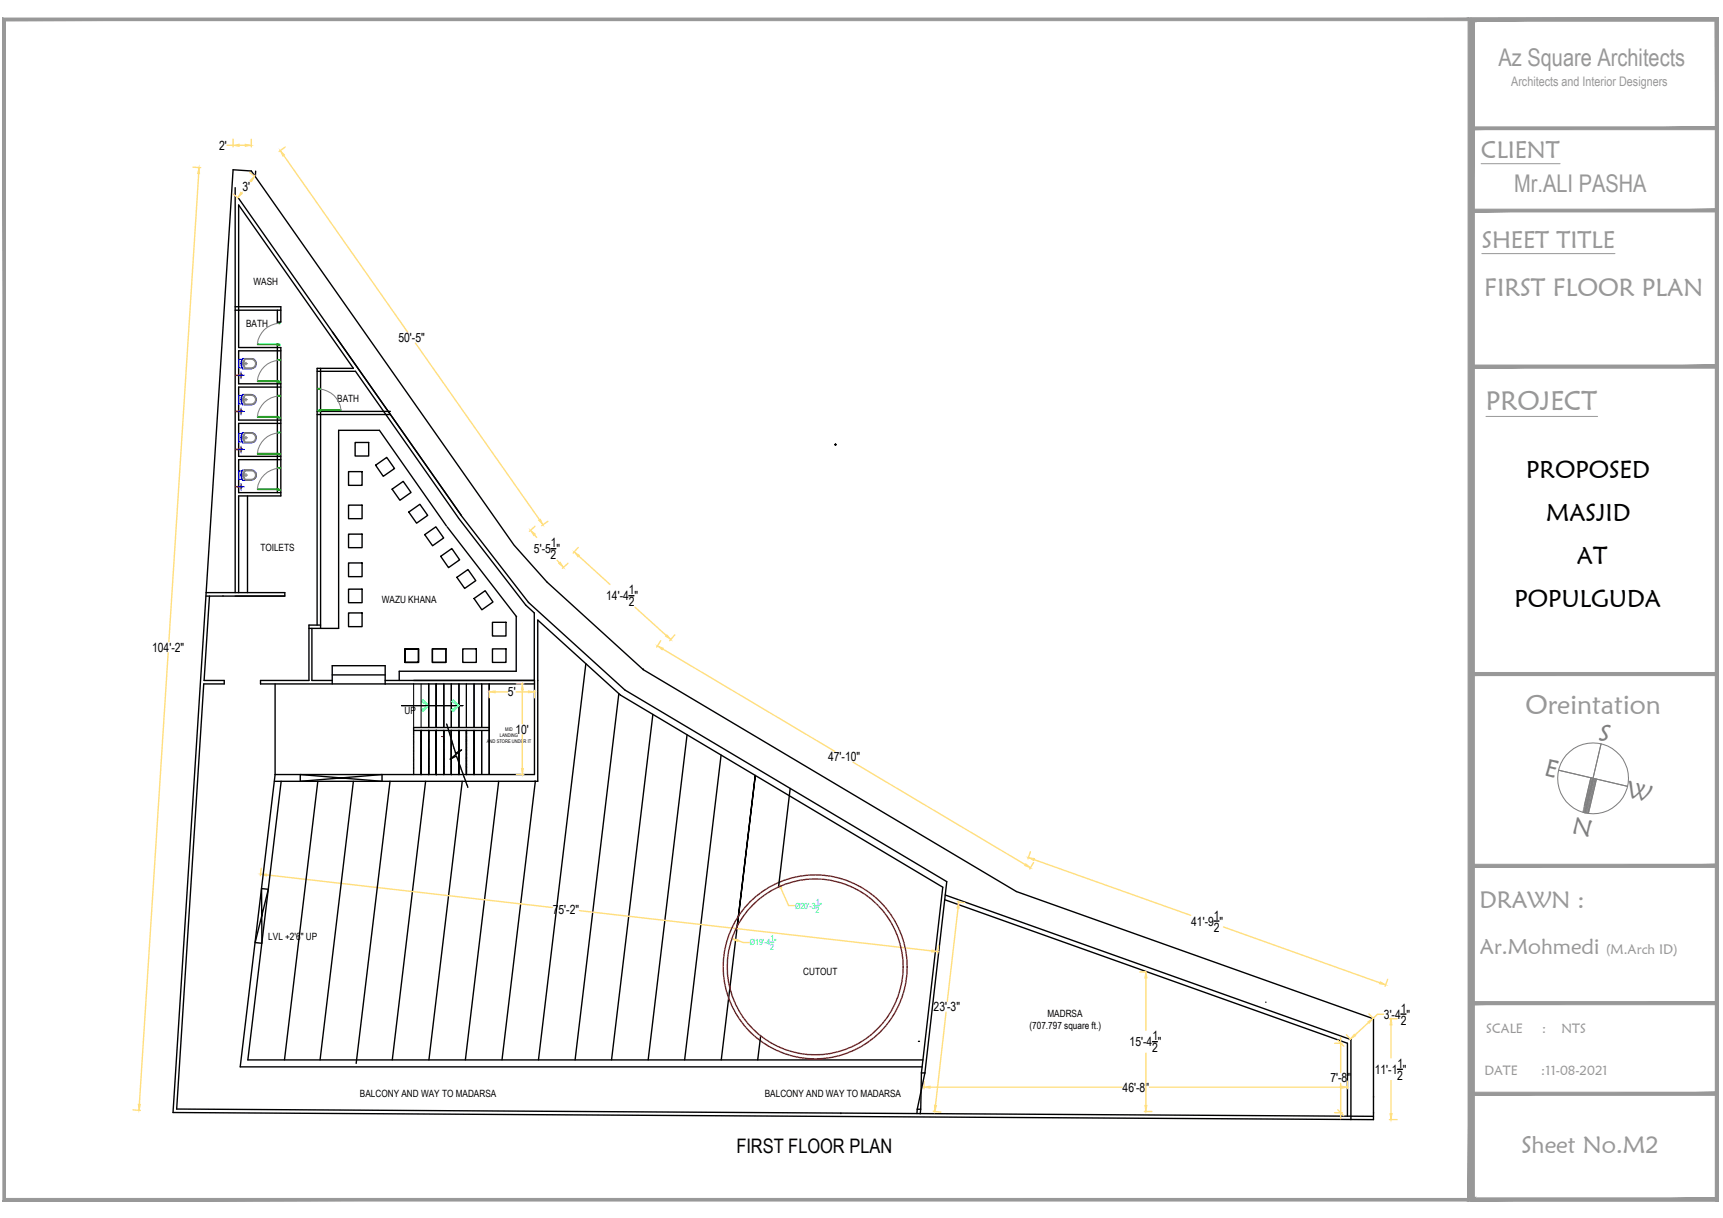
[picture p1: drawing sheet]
<svg xmlns="http://www.w3.org/2000/svg" width="420mm" height="297mm" viewBox="0 0 420 297" stroke-linecap="round" stroke-linejoin="round" font-family="sans-serif">
<!-- layer: stepping stones -->
<g fill="#989898" stroke="#989898" stroke-width=".24">
<path d="M.7 292.9h418.3v-.6zM.7 292.9l.6-.6h417.7zM.7 4.4v288.5l.6-.6zM.7 4.4l.6 .6v287.3zM.7 4.4l.6 .6 417.7-.6zM1.3 5l417.7-.6-.6 .6zM419 4.4l-.6 .6 .6 287.9zM418.4 5l.6 287.9h-.6z"/>
<path d="M358.8 210.8v.7l60.2-.7zM358.8 211.5l60.2-.7v.7z"/>
<path d="M358.8 89.8h60.2v-.8zM358.8 89h60.2l-60.2 .8z"/>
<path d="M358.7 164v.8l60.3-.8zM358.7 164.8l60.3-.8v.8z"/>
<path d="M358.8 30.9v.7l60.2-.7zM358.8 31.6l60.2-.7v.7z"/>
<path d="M358.8 4.4l.7 .8 59.5-.8zM359.5 5.2l59.5-.8-.7 .8z"/>
<path d="M419 4.4l-.7 .8 .7 287.7zM418.3 5.2l.7 287.7-.7-.8zM358.8 292.9h60.2l-.7-.8zM358.8 292.9l.7-.8h58.8zM358 292.9h.8l.7-.8zM359.5 5.2v286.9l-1.5 .8zM358 4.4v288.5l1.5-287.7zM358 4.4h.8l.7 .8z"/>
<path d="M358.3 245h60.7v-.7zM358.3 244.3h60.7l-60.7 .7z"/>
<path d="M358.3 267.1h60.7v-.7zM358.3 266.4h60.7l-60.7 .7z"/>
<path d="M358.8 51v.7l60.2-.7zM358.8 51.7l60.2-.7v.7z"/>
</g>
<path d="M361.2 39.9h19.2M361.3 61.8h32.5M362.4 101.6h27.2" fill="none" stroke="#989898" stroke-width=".24"/>
<!-- layer: CLA-title bar -->
<g fill="none" stroke="#808080" stroke-width=".25">
<path d="M380.1 187.8l16.8 4M387.4 198.3l-.2 .1M387.4 198l-.4 .3M387.5 197.8l-.8 .5M387.5 197.5l-1.1 .7M387.6 197.3l-1.4 .9M387.7 197l-1.7 1.1M387.7 196.8l-1.7 1.1M387.8 196.6l-1.7 1M387.8 196.3l-1.7 1.1M387.9 196l-1.7 1.1M387.9 189.7l-1.6 6.8"/>
<path d="M388 195.8l-1.8 1.1M388 195.5l-1.7 1.1M388.1 195.3l-1.7 1.1M388.1 195.1l-1.7 1M388.1 189.7l-.3 .2M388.2 194.8l-1.8 1.1M388.3 194.6l-1.8 1M388.3 194.3l-1.7 1.1M388.4 194.1l-1.8 1.1M388.4 189.8l-.6 .4M388.4 193.8l-1.7 1.1M388.5 193.5l-1.8 1.1"/>
<path d="M388.5 193.3l-1.7 1.1M388.6 193.1l-1.7 1M388.6 189.9l-.9 .5M388.6 192.8l-1.7 1.1M388.7 192.6l-1.7 1M388.8 192.3l-1.8 1.1M388.8 192.1l-1.7 1.1M388.9 189.9l-1.2 .8M388.9 191.8l-1.7 1.1M388.9 191.6l-1.7 1.1M389 191.3l-1.7 1.1M389.1 191.1l-1.8 1.1"/>
<path d="M389.1 190.8l-1.7 1.1M389.2 190l-1.6 .9M389.2 190.6l-1.7 1.1M389.2 190.3l-1.7 1.1M389.3 190.1l-1.8 1.1M389.3 190l-2 8.4M390.4 181.4l-3.9 16.8"/>
<circle cx="388.5" cy="189.8" r="8.7"/>
</g>
<!-- layer: AE11-ELEVATION-7 -->
<g fill="none" stroke="#000" stroke-width=".34">
<path d="M56.8 41.4l4.5 .3 64 91.2 8.1 9 23.5 21.4 90.9 54.1 87.1 31.1v24.6l-292.7-1.8zM57.3 45.8v98.7M58.2 48.4l54.3 77.3M62.3 41.7v1.4M57.3 74.8h11.2v3.7h-.9M57.3 75.6h11.2M67.6 75.6v3.3M67.6 83.9v36.2M68.5 85.6h-10.3v8h10.3M68.5 94.4h-10.3v8h10.3M77.3 90.6h9.4l25 35.6M78.2 89.8v63.4"/>
<path d="M68.5 103.3h-10.3v8h10.3M68.5 112.1h-10.3v8h10.3M77.3 101.1h17.9M77.3 100.3h17.9M85 115h3.3v3.4h-3.3zM86.6 107.9h3.3v3.3h-3.3zM91.6 113.5l2.7-2 1.9 2.8-2.7 1.9zM95.6 119.3l2.7-1.9 1.9 2.7-2.7 1.9zM60.4 120.9v23.6M85 137.3h3.3v3.3h-3.3zM85 130.3h3.3v3.3h-3.3zM85 123.2h3.3v3.3h-3.3z"/>
<path d="M99.7 124.9l2.7-1.9 1.9 2.7-2.7 1.9zM103.6 130.4l2.7-1.9 1.9 2.7-2.7 1.9zM107.5 135.7l2.7-1.9 1.9 2.7-2.7 1.9zM108.9 128.3l-16.4-23.4h-9.9v48.3h-4.4M109 128.5l17 21.9M111.8 126.3l16.4 21.3 2.1 1.9v16.4M112.5 125.8l16.3 21.1 23.6 21.4 78.5 46.7-5.4 46.7M134.4 133.8h1.1M50.2 144.5h19.3v.9h-12.2M50.2 145.4h19.3M51.1 145.4l-1.3 20.5h4.9v.9h-5l-6.6 103.7 291.8 1.7M54.4 145.3v.1"/>
<path d="M58.2 144.5v-23.6h10.3v-36.1h-10.3v-34.8l28 39.8h-8.9v62.6M75.3 153.2h2.9M76.1 153.2v12.7h4.9M78.2 152.4h-2.9v13.5h-11.8v.9h66.8M85 149.5h3.3v3.3h-3.3zM85 143.7h3.3v3.3h-3.3zM98.7 158.2h3.4h-3.4v3.3h3.4v-3.3v3.3h-3.4zM105.4 158.2h3.3v3.3h-3.3zM111.4 140.8l2.7-1.9 1.9 2.7-2.7 1.9zM112.8 158.2h3.3v3.3h-3.3zM115.6 146l2.7-1.9 1.9 2.7-2.7 1.9zM120.1 158.2h3.3v3.3h-3.3z"/>
<path d="M120.1 151.8h3.3v3.3h-3.3zM125.9 150.3v13.4h-28.5v2.2M153.4 145.3h1.2M67.1 166.8v22.1M81 166.8v-4.5h12.9v4.5M81 164.6h12.9M93.9 165.9h36.4v23h-63.2M100.9 178.4v.2M100.9 178.7v.3M100.9 179.1v.2M100.9 179.5v.2M100.9 179.8v.2"/>
<path d="M100.9 178.1h18.4M102.7 178.1v.2M102.7 178.4v.2M102.7 178.7v.3M102.7 179.1v.2M102.7 179.5v.2M102.7 179.8v.2M104.5 178.1v.2M104.5 178.4v.2M104.5 178.7v.3M104.5 179.1v.2M104.5 179.5v.2"/>
<path d="M104.5 179.8v.2M106.4 178.1v.2M106.4 178.4v.2M106.4 178.7v.3M106.4 179.1v.2M106.4 179.5v.2M106.4 179.8v.2M108.2 178.1v.2M108.2 178.4v.2M108.2 178.7v.3M108.2 179.1v.2M108.2 179.5v.2"/>
<path d="M108.2 179.8v.2M108.9 176.6l.1 .2M109 176.9l.1 .2M109.1 177.2l.1 .3M109.2 177.5l.1 .3M109.3 177.9l.1 .2M109.4 178.2l.1 .2M109.5 178.6l.1 .2M109.6 178.9l.1 .2M109.7 179.2l.1 .2M109.8 179.5l.1 .2M109.9 179.9l.1 .2"/>
<path d="M110.1 178.1v.2M110.1 178.4v.2M110.1 178.7v.3M110.1 179.1v.2M110.1 179.5v.2M110.1 179.8v.2M111.9 178.1v.2M111.9 178.4v.2M111.9 178.7v.3M111.9 179.1v.2M111.9 179.5v.2M111.9 179.8v.2"/>
<path d="M113.7 178.1v.2M113.7 178.4v.2M113.7 178.7v.3M113.7 179.1v.2M113.7 179.5v.2M113.7 179.8v.2M115.6 178.1v.2M115.6 178.4v.2M115.6 178.7v.3M115.6 179.1v.2M115.6 179.5v.2M115.6 179.8v.2"/>
<path d="M119.3 177.4h-18.4v.9M142.9 161.9l-11.6 96.6M150.9 169.2l-10.7 89.3M156.9 163.2v.1M159.2 174.2l-10.1 84.3M167.5 179.2l-9.4 79.3M66.9 190.5h64.2v-39.3l20.2 18.3 78.6 46.9-5.2 45.3M67.1 188.9l-8.5 71.3h166.3M68.6 190.5l-8.2 68h164.7M73.2 188.9v1.6l20-1.6v1.6zM77.5 190.5l-8.1 68M86.2 190.5l-8.2 68"/>
<path d="M95.1 190.5l-8.2 68.8M100.9 180.1v.2M100.9 180.5v.2M100.9 180.8v.3M100.9 181.1v.3M100.9 181.5v.2M100.9 181.9v.2M100.9 182.2v.2M100.9 182.5v.3M100.9 182.9v.2M100.9 183.2v.3M100.9 183.6v.2"/>
<path d="M100.9 183.9v.3M100.9 184.3v.2M100.9 184.6v.2M100.9 185v.2M100.9 185.3v.2M100.9 185.7v.2M100.9 186v.2M100.9 186.4v.2M100.9 186.7v.2M100.9 187v.3M100.9 187.4v.2M100.9 187.7v.3"/>
<path d="M100.9 188.1v.2M100.9 188.4v.2M100.9 188.8v.1M102.7 180.1v.3M102.7 180.5v.2M102.7 180.8v.3M102.7 181.2v.2M102.7 181.5v.2M102.7 181.9v.2M102.7 182.2v.2M102.7 182.5v.3M102.7 182.9v.2"/>
<path d="M102.7 183.3v.2M102.7 183.6v.2M102.7 183.9v.3M102.7 184.3v.2M102.7 184.6v.3M102.7 185v.2M102.7 185.3v.2M102.7 185.7v.2M102.7 186v.2M102.7 186.4v.2M102.7 186.7v.2M102.7 187v.3"/>
<path d="M102.7 187.4v.2M102.7 187.7v.3M102.7 188.1v.2M102.7 188.4v.2M102.7 188.8v.1M103.8 190.5l-8.1 68M104.5 180.1v.3M104.5 180.5v.2M104.5 180.8v.3M104.5 181.2v.2M104.5 181.5v.2M104.5 181.9v.2"/>
<path d="M104.5 182.2v.2M104.5 182.5v.3M104.5 182.9v.2M104.5 183.3v.2M104.5 183.6v.2M104.5 183.9v.3M104.5 184.3v.2M104.5 184.6v.3M104.5 185v.2M104.5 185.3v.2M104.5 185.7v.2M104.5 186v.2"/>
<path d="M104.5 186.4v.2M104.5 186.7v.2M104.5 187v.3M104.5 187.4v.2M104.5 187.7v.3M104.5 188.1v.2M104.5 188.4v.2M104.5 188.8v.1M106.4 180.1v.3M106.4 180.5v.2M106.4 180.8v.3M106.4 181.2v.2"/>
<path d="M106.4 181.5v.2M106.4 181.9v.2M106.4 182.2v.2M106.4 182.5v.3M106.4 182.9v.2M106.4 183.3v.2M106.4 183.6v.2M106.4 183.9v.3M106.4 184.3v.2M106.4 184.6v.3M106.4 185v.2M106.4 185.3v.2"/>
<path d="M106.4 185.7v.2M106.4 186v.2M106.4 186.4v.2M106.4 186.7v.2M106.4 187v.3M106.4 187.4v.2M106.4 187.7v.3M106.4 188.1v.2M106.4 188.4v.2M106.4 188.8v.1M108.2 180.1v.3M108.2 180.5v.2"/>
<path d="M108.2 180.8v.3M108.2 181.2v.2M108.2 181.5v.2M108.2 181.9v.2M108.2 182.2v.2M108.2 182.5v.3M108.2 182.9v.2M108.2 183.3v.2M108.2 183.6v.2M108.2 183.9v.3M108.2 184.3v.2M108.2 184.6v.3"/>
<path d="M108.2 185v.2M108.2 185.3v.2M108.2 185.7v.2M108.2 186v.2M108.2 186.4v.2M108.2 186.7v.2M108.2 187v.3M108.2 187.4v.2M108.2 187.7v.3M108.2 188.1v.2M108.2 188.4v.2M108.2 188.8v.1"/>
<path d="M109.9 185l-.1 .2 .1-.1M110.1 180.1v.3M110.1 180.5v.2M110.1 180.8v.3M110.1 181.2v.2M110.1 181.5v.2M110.1 181.9v.2M110.1 182.2v.2M110.1 182.5v.3M110.1 182.9v.2M110.1 183.3v.2M110.1 183.6v.2"/>
<path d="M110.1 183.9v.3M110.1 184.3v.2M110.1 184.6v.3M110.1 185.3v.2M110.1 185.7v.2M110.1 186v.2M110.1 186.4v.2M110.1 186.7v.2M110.1 187v.3M110.1 187.4v.2M110.1 187.7v.3M110.1 188.1v.2"/>
<path d="M110.1 188.4v.2M110.1 188.8v.1M110.1 180.2v.2M110.1 180.5l.1 .3M110.2 184.8l-.1 .4M110.2 185h-.2M110.2 180.8l.1 .3M110.3 181.2l.1 .2M110.4 181.5l.1 .2M110.4 184.6l-.1 .1M110.5 184.8l-.2 .1M110.5 181.9l.1 .2"/>
<path d="M110.6 182.2l.1 .2M110.7 182.5l.1 .3M110.7 184.4l-.2 .1M110.8 184.6l-.2 .1M110.9 182.8v.2M110.9 183.2l.1 .2M111 184.2l-.2 .1M111 183.5l.1 .2 .2-.1M111.1 184.4l-.2 .2M111.2 184.4l.2 .2M111.2 183.9l-.1 .2M111.4 184.7l.1 .2"/>
<path d="M111.5 183.7l-.2 .2M111.5 185l.1 .2M111.6 183.4l-.2 .1M111.7 185.3v.2M111.8 183.5l-.2 .1M111.8 185.6v.2M111.9 186l.1 .2M111.9 180.1v.3M111.9 180.5v.2M111.9 180.8v.3M111.9 181.2v.2M111.9 181.5v.2"/>
<path d="M111.9 181.9v.2M111.9 182.2v.2M111.9 182.5v.3M111.9 182.9v.2M111.9 183.3v.2M111.9 183.6v.2M111.9 183.9v.3M111.9 184.3v.2M111.9 184.6v.3M111.9 185v.2M111.9 185.3v.2M111.9 185.7v.2"/>
<path d="M111.9 186v.2M111.9 186.4v.2M111.9 186.7v.2M111.9 187v.3M111.9 187.4v.2M111.9 187.7v.3M111.9 188.1v.2M111.9 188.4v.2M111.9 188.8v.1M111.9 183.2l-.2 .1M112 186.3l.1 .2M112 183.3l-.1 .1"/>
<path d="M112.1 186.6l.1 .2M112.2 183l-.2 .2M112.3 186.9v.3M112.3 183l.3-.1-.2 .1M112.3 183l-.2 .2M112.4 187.3v.2M112.5 187.6l.1 .2M112.6 187.9l.1 .2M112.7 190.5l-8.1 68M112.7 188.3l.1 .2M112.8 188.6l.1 .2M113 188.9v.2"/>
<path d="M113.1 189.2v.2M113.2 189.5l.1 .2M113.3 189.9l.1 .2M113.4 190.2l.1 .2M113.5 190.5l.1 .2M113.7 190.8v.3M113.7 180.1v.3M113.7 180.5v.2M113.7 180.8v.3M113.7 181.2v.2M113.7 181.5v.2M113.7 181.9v.2"/>
<path d="M113.7 182.2v.2M113.7 182.5v.3M113.7 182.9v.2M113.7 183.3v.2M113.7 183.6v.2M113.7 183.9v.3M113.7 184.3v.2M113.7 184.6v.3M113.7 185v.2M113.7 185.3v.2M113.7 185.7v.2M113.7 186v.2"/>
<path d="M113.7 186.4v.2M113.7 186.7v.2M113.7 187v.3M113.7 187.4v.2M113.7 187.7v.3M113.7 188.1v.2M113.7 188.4v.2M113.7 188.8v.1M113.8 191.2l.1 .2M113.9 191.5l.1 .2M114 191.8l.1 .2M115.6 180.1v.3"/>
<path d="M115.6 180.5v.2M115.6 180.8v.3M115.6 181.2v.2M115.6 181.5v.2M115.6 181.9v.2M115.6 182.2v.2M115.6 182.5v.3M115.6 182.9v.2M115.6 183.3v.2M115.6 183.6v.2M115.6 183.9v.3M115.6 184.3v.2"/>
<path d="M115.6 184.6v.3M115.6 185v.2M115.6 185.3v.2M115.6 185.7v.2M115.6 186v.2M115.6 186.4v.2M115.6 186.7v.2M115.6 187v.3M115.6 187.4v.2M115.6 187.7v.3M115.6 188.1v.2M115.6 188.4v.2"/>
<path d="M115.6 188.8v.1M121.6 190.5l-8.1 68M130.5 190.5l-8.1 68M175.8 184.2l-8.9 74.3M192.7 192.3l-2.8 24M63.8 216.7l.1 13.3-1.7-.1 3.2-13zM230.4 219.4l98.2 35v17.8M230.5 218.3l98.9 35.2v19.6M179.8 225.9l4.4-36.8-8.3 69.4M296.1 224.6h1.2M185.5 252.6l-.7 5.9M281 254h1.2"/>
<path d="M308.7 244.4h.1M341.6 247.3h1.2M205 271.4v.2M223.7 270.5l-.1 1.1M224.5 270.5l-.1 1.2M224.7 261.7l-.2 8.8h-.8M224.7 261.7h.8M225.5 261.7l-1.8 8.8M334.9 271.4h.1M334.9 267.5h.1M340.8 260.8h1.2"/>
</g>
<g fill="none" stroke="#ffdf7f" stroke-width=".34">
<path d="M55.4 35.4h1.4M56.8 34v1.8M58.3 35.4h1.5M61.3 34v1.8M69.2 37.9l30.2 43.1M69.5 35.9l-1.4 1.1M47.1 40.8l1.8 .1M48.5 42.3l-7.3 114.2M56.8 47.3l1.2 .9M59 46.9l-.1 .2M60.9 42.1l1.2 .9M61.2 44.2l-.1 .1"/>
<path d="M101.3 83.7l30.3 43M130.3 130.4l.6 .7M130.5 128.4l-1.4 1.2M133.6 127.1l-1.5 1.1M135.9 136.7l.5 .5M138.5 137.4l-1.4 1.2M141 133.5l-1.2 1.4M141.1 135.6l7.6 6.9M41 159.2l-7 110.1M154.8 148.1l7.7 6.9M161.1 156.3l-1 1.5M161.6 158.3l42 25"/>
<path d="M164.5 154.9l-1.2 1.4M119.3 168.4v1.8M120.8 168.7h3M125.8 168.7h3M125.9 166.8h1.8M127.4 168.3v8.2M127.4 179.2v8.2M130.3 168.4v1.8M125.9 188.9h1.8M208 185.9l42 25M63.7 211.8l-.2 1.8M65 213.4l69.7 7.9"/>
<path d="M190.4 216.6l1.9 4.3h1.4M233.4 219.9l1.8 .2M251.3 207.7l-.7 1.8M252 210.4l-.9 1.5M252.2 209.6l38.2 13.6M141.3 222.1l85.9 9.8M179.9 229.4l1.4 .5h1.4M228.9 230.6l-.2 1.9M233.6 221.4l-2.6 22.8M277.9 237h1.5M279.4 238.5v12.7M298.4 226.1l38.1 13.6"/>
<path d="M338.4 238.8l-.6 1.7M230.7 246.8l-2.6 22.8M279.4 256.8v12.8M325.4 254.4h1.9M326.9 252.9v8.7M328.3 252.3l1 1.1M333.7 249.3l-3.3 3.1M333.8 247.3l1 1 1.1-.9h1.5M338.8 248.5h1.9M339.2 249.9v8.1M32.4 270.7l1.8 .1M225.3 263.7v1.8"/>
<path d="M226.8 265.1h46.8M227.6 271l1.8 .2M279 271.1h1.9M280.3 265.1h46.8M325.4 271.4h1.9M326.9 264.2v8.6M328.6 263.7v1.8M338.8 273.1h1.9M339.2 263.5v8.1"/>
</g>
<g fill="#ffdf7f" stroke="#ffdf7f" stroke-width=".24">
<path d="M339.2 248.5l.3 1.4h-.6z"/>
<path d="M338.9 271.6h.6l-.3 1.5z"/>
<path d="M336.6 239.4l1.3 .8-1.5-.3z"/>
<path d="M250.8 209.1l1.5 .3-.2 .4z"/>
<path d="M250.1 210.7l1.2 .9-1.4-.5z"/>
<path d="M160.3 157.5l1.4 .6-.2 .4z"/>
<path d="M162.3 155.2l.3-.4 1 1.2z"/>
<path d="M140 134.6l1.3 .8-.3 .4z"/>
<path d="M136.3 137.4l.3-.3 .8 1.2z"/>
<path d="M129.4 129.3l1.1 1-.3 .3z"/>
<path d="M131.3 126.9l.5-.3 .6 1.4z"/>
<path d="M68.4 36.7l1 1.1-.4 .3z"/>
<path d="M59.8 35.2l1.5 .2-1.5 .3z"/>
<path d="M56.8 35.4l1.5-.2v.5z"/>
<path d="M48.5 40.9l.2 1.4h-.5z"/>
<path d="M33.7 269.3h.5l-.3 1.5z"/>
<path d="M327.1 264.9l1.5 .2-1.5 .3z"/>
<path d="M225.3 265.1l1.5-.2v.5z"/>
<path d="M227.3 231.6l1.4 .5-1.5 .1z"/>
<path d="M63.5 213.2l1.5-.1v.5z"/>
<path d="M58.7 46.9l.4 .3-1.1 1z"/>
<path d="M61 44l1.1-1-.7 1.3z"/>
<path d="M119.3 168.7l1.5-.2v.5z"/>
<path d="M128.8 168.5l1.5 .2-1.5 .3z"/>
<path d="M127.4 166.8l.2 1.5h-.4z"/>
<path d="M127.2 187.4h.4l-.2 1.5z"/>
<path d="M233.8 220l.1 1.5-.5-.1z"/>
<path d="M227.9 269.5l.5 .1-.4 1.5z"/>
<path d="M279.4 237l.3 1.5h-.5z"/>
<path d="M279.2 269.6h.5l-.3 1.5z"/>
<path d="M330.2 252.2l.4 .4-1.3 .8z"/>
<path d="M333.6 249.2l1.2-.9-.9 1.2z"/>
<path d="M189.9 215.2l.8 1.3-.5 .2z"/>
<path d="M178.5 228.9l1.4 .3-.1 .4z"/>
</g>
<!-- layer: 11 -->
<path d="M107.7 179.6h.1" fill="none" stroke="#d00" stroke-width=".25"/>
<!-- layer: TEXT -->
<path d="M102.8 173.1l1.7-1-1.3 1.4zM103.2 170.7l1.3 1.4-1.7-1zM110.2 173.1l1.7-1-1.3 1.4zM110.6 170.7l1.3 1.4-1.7-1z" fill="none" stroke="#0ff" stroke-width=".24"/>
<!-- layer: 0 -->
<g fill="none" stroke="#000" stroke-width=".25">
<path d="M97.9 172.1h15M100.9 166.8v10.6M102.7 166.8v10.6M104.5 166.8v10.6M106.4 166.8v10.6M108.2 166.8v10.6M110.1 166.8v10.6M111.9 166.8v10.6M113.7 166.8v10.6M115.6 166.8v10.6M117.5 166.8v10.6M117.5 178.1v10.8"/>
<path d="M119.3 166.8v22.1"/>
</g>
<!-- layer: AE11-ELEVATION-7 -->
<g fill="#000">
<circle cx="130.3" cy="190.5" r=".17"/>
<circle cx="224" cy="254" r=".17"/>
</g>
<!-- layer: Sanitary -->
<g fill="none" stroke="#808080" stroke-width=".24">
<path d="M58.8 88.7h.2M58.8 97.5h.2M59.1 88.6l.1 .1zM59.1 87.7l-.2 .6 .2 1.4M59.1 97.4v.1zM59.1 96.5l-.2 .6 .2 1.3M59.1 88.3v.2M59.1 88.8v.2M59.1 97.2v.1M59.1 97.6v.2M59.3 88.7h.2M59.3 97.5h.2"/>
<path d="M59.6 87.5h1.7a1.21 1.21 0 0 1 1.2 1.2 1.21 1.21 0 0 1-1.2 1.2h-1.7a2.99 2.99 0 0 1 0-2.4zM59.6 96.3h1.7a1.21 1.21 0 0 1 1.2 1.2 1.21 1.21 0 0 1-1.2 1.2h-1.7a2.99 2.99 0 0 1 0-2.4zM59.6 88.7h.2M59.6 97.5h.2M59.8 87.6h1.5a1.04 1.04 0 0 1 1 1.1 1.04 1.04 0 0 1-1 1h-1.5l-.3-.7zM59.8 96.4h1.5a1.04 1.04 0 0 1 1 1.1 1.04 1.04 0 0 1-1 1h-1.5l-.3-.7zM60 88.3v.2M60 88.8v.2M60 97.2v.1M60 97.6v.2M60.1 88.7h.2M60.1 97.5h.2"/>
<path d="M58.8 106.8h.2M58.8 115.9h.2M59.1 106.7l.1 .1zM59.1 105.7l-.2 .7 .2 1.3M59.1 114.9l-.2 .6 .2 1.3M59.1 115.8l.1 .1zM59.1 106.4v.2M59.1 106.9v.2M59.1 115.5v.2M59.1 116v.2M59.3 106.8h.2M59.3 115.9h.2"/>
<path d="M59.6 105.5h1.7a1.21 1.21 0 0 1 1.2 1.2 1.21 1.21 0 0 1-1.2 1.3h-1.7a2.99 2.99 0 0 1 0-2.5zM59.6 114.6h1.7a1.21 1.21 0 0 1 1.2 1.2 1.21 1.21 0 0 1-1.2 1.3h-1.7a2.99 2.99 0 0 1 0-2.5zM59.6 106.8h.2M59.6 115.9h.2M59.8 105.7h1.5a1.04 1.04 0 0 1 1 1 1.04 1.04 0 0 1-1 1.1h-1.5l-.3-.7zM59.8 114.9h1.5a1.02 1.02 0 0 1 1 1 1.02 1.02 0 0 1-1 1h-1.5l-.3-.7zM60 106.4v.2M60 106.9v.2M60 115.5v.2M60 116v.2M60.1 106.8h.2M60.1 115.9h.2"/>
</g>
<g fill="none" stroke="#00f" stroke-width=".24">
<path d="M58.2 91.5h1.4M58.2 87.6h.8l-.2 .7 .2 1.4h-.8zM58.2 96.4h.8l-.2 .7 .2 1.4h-.8zM58.8 90.7v1.7M58.8 99.5v1.7M59.1 87.7l-.2 .6 .2 1.4M59.1 96.5l-.2 .6 .2 1.3M59.1 87.4h2.2a1.27 1.27 0 0 1 1.3 1.3 1.27 1.27 0 0 1-1.3 1.3h-2.2a2.31 2.31 0 0 1 0-2.6zM59.1 96.2h2.2a1.27 1.27 0 0 1 1.3 1.3 1.27 1.27 0 0 1-1.3 1.2h-2.2a2.31 2.31 0 0 1 0-2.5zM58.2 109.6h1.4M58.2 118.7h1.4M58.2 100.3h1.4"/>
<path d="M58.2 105.7h.8l-.2 .7 .2 1.4h-.8zM58.2 114.9h.8l-.2 .6 .2 1.4h-.8zM58.8 108.8v1.6M58.8 117.9v1.7M59.1 105.7l-.2 .7 .2 1.3M59.1 114.9l-.2 .6 .2 1.3M59.1 105.5h2.2a1.27 1.27 0 0 1 1.3 1.3 1.27 1.27 0 0 1-1.3 1.2h-2.2a2.31 2.31 0 0 1 0-2.5zM59.1 114.6h2.2a1.27 1.27 0 0 1 1.3 1.3 1.27 1.27 0 0 1-1.3 1.2h-2.2a2.31 2.31 0 0 1 0-2.5z"/>
</g>
<path d="M57.6 91.4h1.6v.2h-1.6zM58.7 91.1h.2v.9h-.2zM58.7 99.9h.2v.9h-.2zM57.6 109.5h1.6v.2h-1.6zM57.6 118.6h1.6v.2h-1.6zM57.6 100.2h1.6v.2h-1.6zM58.7 109.1h.2v1h-.2zM58.7 118.2h.2v1h-.2z" fill="none" stroke="#f00" stroke-width=".24"/>
<!-- layer: DOOR - A -->
<g fill="none" stroke="#0f0" stroke-width=".25">
<path d="M67.8 78.7h.5v.3h-.3zM62.8 83.9h5.2v.2h-5.2zM62.8 92.8h5.2v.3h-5.2zM67.8 84.1l.5-.2v.3h-.5zM67.8 93.1l.5-.1v.2h-.5zM67.8 87.7h.5v.2l-.5-.1zM67.8 96.4h.5v.3h-.3zM77.6 100h.3l.2 .3h-.5zM77.6 94.7h.5v.2l-.5 .1zM77.9 99.9h5.3v.2h-5.3zM62.8 101.6h5.2v.2h-5.2zM62.8 110.5h5.2v.3h-5.2z"/>
<path d="M62.8 119.2h5.2v.2h-5.2zM67.8 101.8l.5-.1v.3h-.5zM67.8 110.8l.5-.1v.2h-.5zM67.8 105.4h.5v.2l-.5-.1zM67.8 119.4l.5-.1v.3h-.5zM67.8 114h.5v.3h-.3z"/>
</g>
<!-- layer: ELE 4 - A - 0.10 THK -->
<path d="M68 78.8a5.6 5.6 0 0 0-5.2 5.1M68 87.8a5.6 5.6 0 0 0-5.2 5M68 96.6a5.6 5.6 0 0 0-5.2 5M77.9 94.9a5.6 5.6 0 0 1 5.2 5M68 105.5a5.6 5.6 0 0 0-5.2 5M68 114.2a5.7 5.7 0 0 0-5.2 5" fill="none" stroke="#808080" stroke-width=".25"/>
<!-- layer: 0 -->
<path d="M326.2 253.7l1.5 1.4M326.2 270.6l1.5 1.5" fill="none" stroke="#ffdf7f" stroke-width=".34"/>
<!-- layer: AE11-ELEVATION-7 -->
<path d="M187.9 229.8h.8M198.9 220.9h.8" fill="none" stroke="#0ff" stroke-width=".34"/>
<g fill="none" stroke="#991b1e" stroke-width=".34">
<circle cx="198.8" cy="235.8" r="22.4"/>
<circle cx="198.8" cy="235.8" r="21.5"/>
</g>
<g font-size="6.5" fill="#989898">
<text x="362.4" y="100">PROJECT</text>
<text x="372" y="174.2">Oreintation</text>
</g>
<text font-size="6" fill="#989898" x="361.9" y="72.1">FIRST FLOOR PLAN</text>
<g font-size="5.9" fill="#989898">
<text x="365.4" y="16.2">Az Square Architects</text>
<text x="369.3" y="46.9">Mr.ALI PASHA</text>
</g>
<g font-size="5.9">
<text x="372.2" y="116.5">PROPOSED</text>
<text x="377" y="127">MASJID</text>
<text x="384.5" y="137.5">AT</text>
<text x="369.3" y="148.1">POPULGUDA</text>
</g>
<g font-size="5.9" fill="#808080">
<text x="389.7" y="180.6" transform="rotate(14 389.7 180.6)">S</text>
<text x="376.4" y="188.9" transform="rotate(15 376.4 188.9)">E</text>
<text x="396.4" y="194.5" transform="rotate(13 396.4 194.5)">W</text>
<text x="388.6" y="200.2" transform="rotate(-167 388.6 200.2)">N</text>
</g>
<g font-size="5.8" fill="#989898">
<text x="361.2" y="38.6">CLIENT</text>
<text x="361.3" y="60.5">SHEET TITLE</text>
<text x="360.8" y="221.4">DRAWN :</text>
<text x="371" y="281.2">Sheet No.M2</text>
</g>
<text font-size="5.2" fill="#989898" x="360.9" y="232.7">Ar.Mohmedi</text>
<text font-size="4.9" x="179.6" y="281.3">FIRST FLOOR PLAN</text>
<text font-size="3.4" fill="#989898" x="391.6" y="232.7">(M.Arch ID)</text>
<g font-size="3.2" fill="#989898">
<text x="368.5" y="21">Architects and Interior Designers</text>
<text x="362.4" y="252">SCALE</text>
<text x="376.1" y="252">:</text>
<text x="380.8" y="252">NTS</text>
<text x="362" y="262.2">DATE</text>
<text x="375.8" y="262.2">:11-08-2021</text>
</g>
<g font-size="3.1">
<text x="53.4" y="36.5">2'</text>
<text x="59.1" y="46.7">3'</text>
<text x="97.1" y="83.4">50'-5&quot;</text>
<text x="130.2" y="134.9">5'-5 &quot;</text>
<text x="134.3" y="136.4">2</text>
<text x="134.4" y="133.5">1</text>
<text x="147.8" y="146.4">14'-4 &quot;</text>
<text x="153.3" y="147.9">2</text>
<text x="153.4" y="144.9">1</text>
<text x="37.1" y="159">104'-2&quot;</text>
<text x="123.9" y="169.8">5'</text>
<text x="125.7" y="178.9">10'</text>
<text x="201.9" y="185.6">47'-10&quot;</text>
<text x="134.8" y="222.8">75'-2&quot;</text>
<text x="290.5" y="225.7">41'-9 &quot;</text>
<text x="296" y="227.2">2</text>
<text x="296" y="224.3">1</text>
<text x="227.7" y="246.6">23'-3&quot;</text>
<text x="337.5" y="248.4">3'-4 &quot;</text>
<text x="341.6" y="249.9">2</text>
<text x="341.6" y="247">1</text>
<text x="275.4" y="255.1">15'-4 &quot;</text>
<text x="281" y="256.6">2</text>
<text x="281" y="253.7">1</text>
<text x="324.4" y="264">7'-8&quot;</text>
<text x="335.2" y="261.9">11'-1 &quot;</text>
<text x="340.7" y="263.4">2</text>
<text x="340.8" y="260.4">1</text>
<text x="273.8" y="266.2">46'-8&quot;</text>
</g>
<g font-size="2.4">
<text x="61.8" y="69.4">WASH</text>
<text x="60" y="79.8">BATH</text>
<text x="82.2" y="98">BATH</text>
<text x="63.5" y="134.5">TOILETS</text>
<text x="93.1" y="147.1">WAZU KHANA</text>
<text x="98.6" y="174.1">UP</text>
<text x="65.4" y="229.2">LVL +2'6&quot; UP</text>
<text x="195.9" y="237.9">CUTOUT</text>
<text x="251.1" y="251">(707.797 square ft.)</text>
<text x="255.4" y="248">MADRSA</text>
<text x="87.8" y="267.5">BALCONY AND WAY TO MADARSA</text>
<text x="186.5" y="267.5">BALCONY AND WAY TO MADARSA</text>
</g>
<g font-size="2.1" fill="#0ff">
<text x="193.9" y="221.6">Ø20'-3 &quot;</text>
<text x="198.9" y="220.6">1</text>
<text x="198.8" y="222.5">2</text>
<text x="182.9" y="230.5">Ø19'-4 &quot;</text>
<text x="187.8" y="231.6">2</text>
<text x="187.9" y="229.6">1</text>
</g>
<g font-size="1.2">
<text x="121.9" y="179.8">LANDING</text>
<text x="123.2" y="178.4">MID</text>
<text x="118.7" y="181.3">AND STORE UNDER IT</text>
</g>
</svg>
